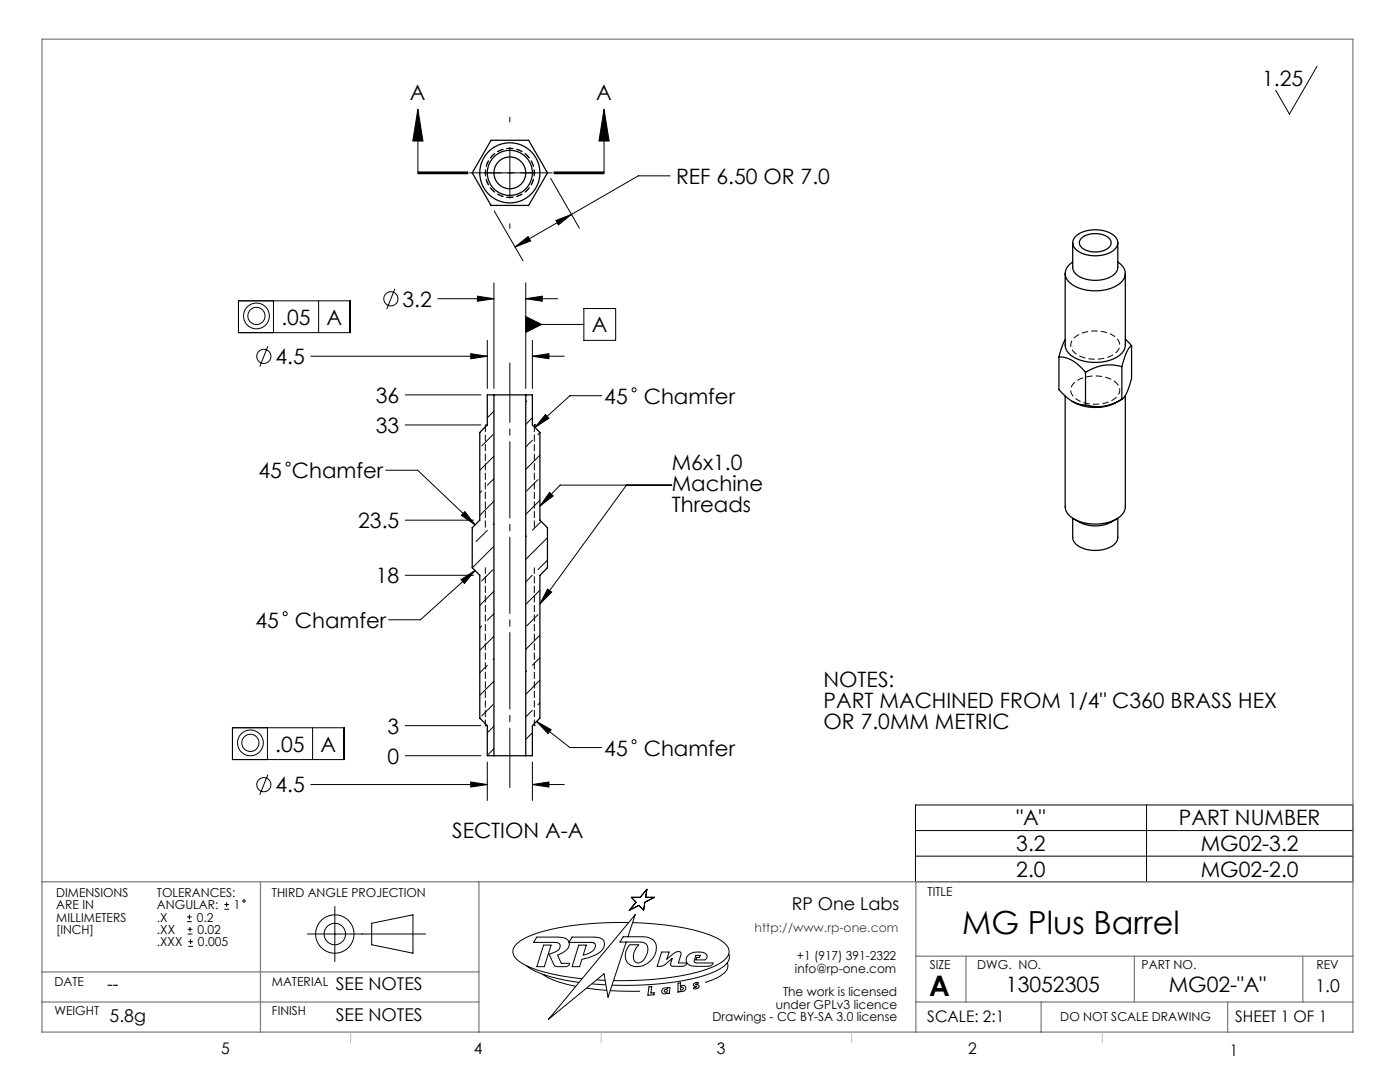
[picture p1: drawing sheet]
<svg xmlns="http://www.w3.org/2000/svg" width="279mm" height="216mm" viewBox="0 0 279 216" stroke-linecap="round" stroke-linejoin="round" font-family="sans-serif">
<g fill="none" stroke="#000" stroke-width=".2">
<path d="M262.8 13.2l-5.5 9.6-2.7-4.8M83.4 21.8l1 6.3h-2zM83.4 21.8v12.7h10M83.4 34.7h10M83.4 34.3h10M96.7 34.5h10.1M101.8 23.4v.9M101.8 29.4v10.2M109.9 35.6l5.7 9.9M110.5 34.3h10.1zM110.5 34.7h10.1M120.6 21.8l1 6.3h-2.1z"/>
<path d="M120.6 21.8v12.7h-10.1M133.7 35.1h-6.3l-13.4 7.7M78.8 57.6l-1.6 4M87.4 59.6h11.2M95.3 59.1l3.3 .5-3.3 .5zM98.6 56.4v21.1M98.6 42.1l5.8 9.9M101.8 44.7v.9M102.8 49.3l2.6-2.1 .5 .9zM104.9 59.6l3.3-.5v1zM104.9 56.4v21.1M104.9 59.6h6.4"/>
<path d="M110.9 44l3.1-1.2-2.6 2.1zM114 42.8l-11.2 6.5M47.6 60h22.3v6.4h-22.3zM53.5 69.1l-1.7 4M54.6 60v6.4M62 71.1h35.3M63.6 60v6.4M80.9 78.8h15.1M93.9 70.6l3.4 .5-3.4 .5zM97.3 67.9v9.6M97.3 78.9h.1M104.9 63.2l3.2 1.5-3.2 1.6z"/>
<path d="M104.9 64.7h11.6M105.1 80l-.2 .2M106.3 71.1l3.3-.5v1zM106.3 78.9h-.1M106.3 67.9v9.6M106.3 71.1h6.3M116.5 61.6h6.4v6.3h-6.4zM120.1 79h-6.4l-6.9 6.3M77 93.8h6.4l11.4 10.9M80.9 84.8h15.1M96.1 98l-.3 .3M98.4 86.7l-2.3 2.3"/>
<path d="M98.6 91l-2.8 2.9M98.6 95.5l-1.3 1.3M98.6 82l-1.3 1.4M106.2 87.9l-1.3 1.3M106.3 83.4l-1.4 1.3M107.4 95.7l-2.3 2.3M107.8 90.8l-2.9 2.9M107.8 99.8l-2.9 2.8M107.8 86.3l-.4 .4M108.9 82.7l.6 .8-2.7 1.8zM109.7 98.3l.7 .7-2.6 2zM125 96.8l-17.2 23.7"/>
<path d="M134.1 96.8h-22.3l-4 4.2M80.9 114.8h13.6M80.9 103.8h13.6M92 115.7l2.8-1.9-2.1 2.6zM92.8 102.1l2 2.6-2.7-1.9zM94.8 113.8l-10.9 9.9h-6.3M97.3 105.8l-2.3 2.3M98.4 113.7l-2.3 2.2M98.6 100l-2.8 2.8M98.6 109l-4.3 4.3M98.6 118l-2.8 2.8M98.6 104.5l-.2 .2"/>
<path d="M105.1 106.9l-.2 .2M106.2 114.8l-1.3 1.3M107.8 117.8l-2.9 2.8M108 104l-1.8 1.8M109.3 107.3l-4.4 4.3M109.3 111.8l-1.9 1.9M109.3 117.5l.8 .6-2.3 2.4zM96.1 124.9l-.3 .4M97.3 132.8l-1.5 1.5M98.6 126.9l-2.8 2.9M98.6 135.9l-2.8 2.9M98.6 122.5l-1.3 1.3"/>
<path d="M98.6 131.4l-.2 .2M105.1 133.9l-.2 .2M107.4 122.7l-2.3 2.2M107.8 126.8l-2.9 2.8M107.8 135.7l-2.9 2.9M107.8 131.2l-1.6 1.6M46.4 145.2h22.3v6.4h-22.3zM53.4 145.2v6.4M53.5 154.6l-1.7 4M62 156.5h35.3M62.4 145.2v6.4M80.9 150.8h15.1"/>
<path d="M80.9 144.8h15.1M93.9 156l3.4 .5-3.4 .6zM97.3 152.1v7.6M98.4 140.6l-2.3 2.3M98.6 144.9l-1.3 1.3M98.6 149.4l-1.3 1.3M106.2 141.7l-1.3 1.3M106.3 156.5l3.3-.5v1.1zM106.3 146.2l-1.4 1.3M106.3 150.7l-.1 .1M106.3 152.1v7.6M106.3 156.5h6.3"/>
<path d="M107.1 144l2.9 1.6-.6 .8zM107.1 144l6.6 5.2h6.4M107.8 140.2l-.4 .4M126 179.1h1.8l1.3-1.6-.3 1.6h1.8l-1.9 .9-.3 1.6-.9-.9-1.9 .9 1.3-1.6zM182.7 160.6h87.3v15.3h-87.3zM182.7 165.7h87.3M182.7 170.8h87.3M228.8 160.6v15.3M37.3 183.9h1M37.3 183h1M37.5 186.4h.9M37.5 185.4h.9"/>
<path d="M37.6 188.8h.9M37.6 187.9h.9M37.8 182.5v.9M37.9 185v.9M38 187.4v1M44.8 181.4h.9M44.8 180.5h.9M45.2 180v1M61.3 186.4h23.7M66.8 180.9v11M74.2 184.2l8.2-1.7v7.7l-8.2-1.7zM105 192.7a19.7 19.7 0 0 0 8.8 3.1l1.8 .2"/>
<path d="M108.2 194.4a16.2 16.2 0 0 0 6.7 2.4M108.5 188.6h1.5l-1.4 4.3h-1.5zM113.6 188a1.96 1.96 0 0 0-2.2-1h-4.3l-.6 1h4.3a.85 .85 0 0 1 1 .8 1.73 1.73 0 0 1-1.5 1.3l-.7 .3 .8 1.8a.79 .79 0 0 0 .8 .7h1.6a.8 .8 0 0 0 .9-.7h-1.7l-.7-1.6a3 3 0 0 0 2.3-2.2v-.4M114.2 187h4.3a1.69 1.69 0 0 1 2.2 1.4 2.64 2.64 0 0 1-1.8 2.1l-1.4 .6-1.4 .3-.4 1.5h-1.5l1.3-4.3h1.5l-.6 2a2.88 2.88 0 0 0 2.4-1.9 .76 .76 0 0 0-1-.7h-4.3zM117 197.2l4.1 .4M118.1 196.3l2.8 .2M119 195.5l1.8 .1M121.8 197.7l5.9 .1M124.4 186.9h3.8a2.34 2.34 0 0 1 2.8 2.2 3.9 3.9 0 0 1-5 3.6 2.38 2.38 0 0 1-.7-3.8l.3-.4h1.9a2.85 2.85 0 0 0-.9 3.2 1.29 1.29 0 0 0 2.2-.6 2.26 2.26 0 0 0 .1-2.8l-.5-.3h-.5h-4.2zM125.3 186.9l1.5-4.4-17.3 20.9 11-9.1 .8 4.7 3.7-11M125.5 184.1a55.8 55.8 0 0 0-19.4 2.5 6 6 0 0 0-3.7 2.8 2.59 2.59 0 0 0 1.7 2.8 31.2 31.2 0 0 0 12.1 3.1M126.2 184.1a45.9 45.9 0 0 1 16.5 2.9 3.9 3.9 0 0 1 2.8 2.9 3.9 3.9 0 0 1-2.7 2.8 44.4 44.4 0 0 1-16.4 2.9l-4 .1"/>
<path d="M129.5 196.9h.6l-.2 1.2h.7l-.1 .4-1.2 .1zM132 190h1.5l-.4 1.4 1.9-1.5h.5l.3 .1 .1 .5-.5 1.6h1.7a1.06 1.06 0 0 1-1 .7l-2.2-.1-.1-.4 .4-1.1-2 1.6h-1.1zM132.2 197.4l.5-.3 .5 .2v-.2l.5-.1-.1 1.2-.5 .1v-.2a.59 .59 0 0 1-.8 .1 .59 .59 0 0 1-.1-.8zM135.3 196.2l.5-.1v.8a.63 .63 0 0 1 1.1 0 .63 .63 0 0 1-.6 .9l-.5-.1v.2l-.5 .1zM136.4 197.2a.3 .3 0 0 0-.4-.3 .3 .3 0 0 0-.2 .4 .3 .3 0 0 0 .4 .2l.2-.3M137.1 190.8a3.2 3.2 0 0 1 3.9-.4l.1 .4-.1 .4-.3 .3h-1.8l.1-.4h.6l.2-.5h-.9l-.3 1.4 .5 .1h3.2a1.02 1.02 0 0 1-1 .7l-3.2-.1a1.2 1.2 0 0 1-1-1.9zM138.5 196.3l.4-.2h.5l-.1 .2h-.3l-.1 .2a.43 .43 0 0 1 .4 .1 .43 .43 0 0 1 .1 .5l-.4 .2h-.6l.1-.3h.4l.2-.1-.1-.1a.4 .4 0 0 1-.5-.1 .4 .4 0 0 1 0-.4zM145.1 192.1a1.58 1.58 0 0 1-.5 2 10.2 10.2 0 0 1-3.9 1.9M145.4 190.3a2.32 2.32 0 0 1-1.4 2.8 28.8 28.8 0 0 1-11.7 3.1 73.7 73.7 0 0 1-10.2 .4"/>
<circle cx="78" cy="59.6" r="1.41"/>
<circle cx="51.2" cy="63" r="1.71"/>
<circle cx="51.2" cy="63" r="2.57"/>
<circle cx="52.7" cy="71.1" r="1.41"/>
<circle cx="126.5" cy="77.8" r=".4"/>
<circle cx="57.5" cy="92.6" r=".4"/>
<circle cx="56.9" cy="122.5" r=".4"/>
<circle cx="50" cy="148.2" r="1.71"/>
<circle cx="50" cy="148.2" r="2.57"/>
<circle cx="52.7" cy="156.6" r="1.41"/>
<circle cx="126.5" cy="148" r=".4"/>
<circle cx="48.7" cy="179.8" r=".24"/>
<circle cx="66.8" cy="186.4" r="2.14"/>
<circle cx="66.8" cy="186.4" r="3.8"/>
<circle cx="132.8" cy="197.7" r=".32"/>
</g>
<path d="M101.8 39.4a4.9 4.9 0 0 1-4.3-7.3 4.9 4.9 0 0 1 8.4-.2 4.9 4.9 0 0 1-3.8 7.5h-.3M101.8 29.6a4.9 4.9 0 0 0-4.3 7.2 4.9 4.9 0 0 0 8.4 .3 4.9 4.9 0 0 0-3.8-7.5h-.3" fill="none" stroke="#000" stroke-width=".2" stroke-dasharray="1.3 .6" stroke-dashoffset=".5" stroke-linecap="butt"/>
<path d="M215.1 79.8a2.13 2.13 0 0 1-1.4-2 2.13 2.13 0 0 1 1.5-2 7.1 7.1 0 0 1 7.8 .8 2.07 2.07 0 0 1-1.1 3.3 7.7 7.7 0 0 1-6.8-.1M222 66.9a7.2 7.2 0 0 0-7.7 .6 2.03 2.03 0 0 0 .8 3.4 7.2 7.2 0 0 0 7.8-.7 2.03 2.03 0 0 0-.9-3.3" fill="none" stroke="#000" stroke-width=".2" stroke-dasharray="1.3 .6" stroke-dashoffset=".7" stroke-linecap="butt"/>
<path d="M83.4 34.5h37.2" fill="none" stroke="#000" stroke-width=".2" stroke-dasharray="6.3 1.3 1.3 1.3" stroke-dashoffset="-.2"/>
<path d="M101.8 72.4v84.7" fill="none" stroke="#000" stroke-width=".2" stroke-dasharray="15.2 1.3 1.3 1.3" stroke-dashoffset="3.4"/>
<g fill="none" stroke="#808080" stroke-width=".25">
<path d="M8.4 7.8h261.6v198.1h-261.6zM8.4 175.9h261.6M52 175.9v30M95.6 175.9v30M182.8 175.9v30M8.4 199.9h87.2M8.4 193.9h87.2M182.8 199.9h87.2M182.8 190.8h87.2M192.8 190.8v9.1M207.8 199.9v6M226.4 190.8v9.1"/>
<path d="M245 199.9v6M260 190.8v9.1"/>
</g>
<path d="M70 205.9v2.2M120 205.9v2.2M170 205.9v2.2M220 205.9v2.2" fill="none" stroke="#c0c0c0" stroke-width=".2"/>
<path d="M96.9 84.8h.1M106.6 84.8h.1M96.9 144.8h.1M106.6 144.8h.1" fill="none" stroke="#000" stroke-width=".2" stroke-dasharray="1.3 .6"/>
<path d="M96.9 113.3v31.5M106.6 113.3v31.5" fill="none" stroke="#000" stroke-width=".2" stroke-dasharray="1.3 .6" stroke-dashoffset=".1"/>
<path d="M96.9 105.3v-20.5M106.6 105.3v-20.5" fill="none" stroke="#000" stroke-width=".2" stroke-dasharray="1.3 .6" stroke-dashoffset="-.1"/>
<g fill="#000">
<path d="M104.9 63.2l3.2 1.5-3.2 1.6z"/>
<path d="M83.4 21.8l1 6.3h-2zM120.6 21.8l1 6.3h-2.1z"/>
<path d="M102.8 49.3l2.6-2.1 .5 .9zM110.9 44l3.1-1.2-2.6 2.1zM93.9 156l3.4 .5-3.4 .6zM106.3 156.5l3.3-.5v1.1zM93.9 70.6l3.4 .5-3.4 .5zM106.3 71.1l3.3-.5v1zM95.3 59.1l3.3 .5-3.3 .5zM104.9 59.6l3.3-.5v1z"/>
<path d="M108.9 82.7l.6 .8-2.7 1.8zM107.1 144l2.9 1.6-.6 .8zM92 115.7l2.8-1.9-2.1 2.6zM92.8 102.1l2 2.6-2.7-1.9zM109.7 98.3l.7 .7-2.6 2zM109.3 117.5l.8 .6-2.3 2.4z"/>
</g>
<g fill="none" stroke="#000" stroke-width=".25">
<path d="M98 28h7.5l2.1 3.6 1.7 2.9-3.8 6.5h-7.5l-2.1-3.7-1.7-2.8zM212.6 54.6v14.3a3.8 3.8 0 0 0 3.2 3 8.8 8.8 0 0 0 7.9-1.2l.7-.9 .2-.9v-14.3M214.1 48.4v4.9a3.3 3.3 0 0 0 3.2 2.5 5.8 5.8 0 0 0 5.5-1.6l.3-.8v-5M214.1 52.3a2.5 2.5 0 0 0-1.5 2.2 2.5 2.5 0 0 0 1.5 2.3 8.9 8.9 0 0 0 9.6-.4 2.43 2.43 0 0 0-.6-4.1M214.8 47a6.5 6.5 0 0 1 7.7 .2 1.87 1.87 0 0 1-.7 3.1 6.7 6.7 0 0 1-7.1-.6 1.72 1.72 0 0 1 .1-2.7zM215.8 47.5a4.5 4.5 0 0 1 5.7 .2 1.37 1.37 0 0 1-.8 2.1 4.5 4.5 0 0 1-5.1-.7l-.2-.4v-.5zM98.6 78.8h6.3M98.6 78.8h-1.3v6l-1.5 1.5v17.5l-1.6 1.5v8l1.6 1.5v28.5l1.5 1.5v6h1.3M98.6 78.8v72M104.9 78.8h1.4v6l1.5 1.5v17.5l1.5 1.5v8l-1.5 1.5v28.5l-1.5 1.5v6h-1.4M104.9 78.8v72M211.3 71.2a6.8 6.8 0 0 1 5.3 3.1"/>
<path d="M211.3 71.2v6.5a6.9 6.9 0 0 0 5.3 3.1M212.6 67.8l-.6 1.4-.7 2M216.6 74.3v6.5M223.9 73.2a8.7 8.7 0 0 0-7.3 1.1M223.9 79.7a8.7 8.7 0 0 1-7.3 1.1M223.9 73.2v6.5M223.9 79.7a9.4 9.4 0 0 1-9.9 .4M224.6 67.7l1.2 1.3M224.6 78.9v22.2a3.9 3.9 0 0 1-3.4 3.1 8.7 8.7 0 0 1-7.8-1.3l-.6-.9-.2-.9v-22.1M225.8 69a4.8 4.8 0 0 0-1.5 2.8l-.4 1.4M225.8 69v6.5a8.9 8.9 0 0 1-1.7 4l-.2 .2M214.1 103.4v3.8a3.3 3.3 0 0 0 3.2 2.5 5.8 5.8 0 0 0 5.5-1.6l.3-.8v-3.9"/>
<path d="M214.3 103.6a7.2 7.2 0 0 0 7.1 .8l1.4-.8M98.6 150.8h6.3"/>
<circle cx="101.8" cy="34.5" r="4.5"/>
<circle cx="101.8" cy="34.5" r="6"/>
<circle cx="101.8" cy="34.5" r="3.2"/>
</g>
<text font-size="6.3" x="192" y="186.4">MG Plus Barrel</text>
<text font-size="5.6" x="185.4" y="198.7">A</text>
<g font-size="4.2">
<text x="251.9" y="17.1">1.25</text>
<text x="81.8" y="20">A</text>
<text x="119" y="20">A</text>
<text x="134.9" y="36.7">REF 6.50 OR 7.0</text>
<text x="56.2" y="64.8">.05</text>
<text x="65.2" y="64.8">A</text>
<text x="80.3" y="61.2">3.2</text>
<text x="118.1" y="66.3">A</text>
<text x="55" y="72.7">4.5</text>
<text x="75" y="80.4">36</text>
<text x="120.6" y="80.6">45</text>
<text x="128.5" y="80.6">Chamfer</text>
<text x="75" y="86.4">33</text>
<text x="51.6" y="95.4">45 Chamfer</text>
<text x="134.1" y="93.8">M6x1.0</text>
<text x="134.1" y="98">Machine</text>
<text x="71.5" y="105.4">23.5</text>
<text x="134.1" y="102.1">Threads</text>
<text x="75" y="116.4">18</text>
<text x="51" y="125.3">45</text>
<text x="58.9" y="125.3">Chamfer</text>
<text x="164.3" y="137">NOTES:</text>
<text x="164.3" y="141.2">PART MACHINED FROM 1/4&quot; C360 BRASS HEX</text>
<text x="54.9" y="150">.05</text>
<text x="64" y="150">A</text>
<text x="77.4" y="146.4">3</text>
<text x="164.3" y="145.4">OR 7.0MM METRIC</text>
<text x="77.4" y="152.4">0</text>
<text x="120.6" y="150.8">45</text>
<text x="128.5" y="150.8">Chamfer</text>
<text x="55" y="158.1">4.5</text>
<text x="90.2" y="167.3">SECTION A-A</text>
<text x="202.9" y="164.7">&quot;A&quot;</text>
<text x="235.3" y="164.7">PART NUMBER</text>
<text x="202.8" y="169.8">3.2</text>
<text x="239.6" y="169.8">MG02-3.2</text>
<text x="202.8" y="174.9">2.0</text>
<text x="239.6" y="174.9">MG02-2.0</text>
<text x="200.8" y="198">13052305</text>
<text x="233.2" y="198">MG02-&quot;A&quot;</text>
</g>
<g font-size="3.5">
<text x="158" y="181.5">RP One Labs</text>
<text x="21.4" y="197.6">--</text>
<text x="67" y="197.6">SEE NOTES</text>
<text x="262.5" y="198">1.0</text>
<text x="21.9" y="203.8">5.8g</text>
<text x="67" y="203.7">SEE NOTES</text>
</g>
<g font-size="3.2">
<text x="185.1" y="204">SCALE: 2:1</text>
<text x="246.5" y="204">SHEET 1 OF 1</text>
<text x="44.2" y="210.4">5</text>
<text x="94.6" y="210.3">4</text>
<text x="143.1" y="210.4">3</text>
<text x="193.2" y="210.3">2</text>
<text x="245.4" y="210.6">1</text>
</g>
<g font-size="2.5">
<text x="11.2" y="179">DIMENSIONS</text>
<text x="31.3" y="179">TOLERANCES:</text>
<text x="54.3" y="179">THIRD ANGLE PROJECTION</text>
<text x="185.1" y="178.9">TITLE</text>
<text x="11.2" y="181.4">ARE IN</text>
<text x="11.2" y="183.9">MILLIMETERS</text>
<text x="31.3" y="183.9">.X</text>
<text x="31.3" y="181.4">ANGULAR:</text>
<text x="39.3" y="183.9">0.2</text>
<text x="46.7" y="181.4">1</text>
<text x="11.2" y="186.4">[INCH]</text>
<text x="31.3" y="186.4">.XX</text>
<text x="31.3" y="188.8">.XXX</text>
<text x="39.4" y="186.4">0.02</text>
<text x="39.5" y="188.8">0.005</text>
<text x="159" y="191.6">+1 (917) 391-2322</text>
<text x="10.9" y="196.7">DATE</text>
<text x="54.3" y="196.7">MATERIAL</text>
<text x="158.6" y="194.1">info@rp-one.com</text>
<text x="185.5" y="193.4">SIZE</text>
<text x="195" y="193.3">DWG. NO.</text>
<text x="227.8" y="193.4">PART NO.</text>
<text x="262.7" y="193.3">REV</text>
<text x="10.9" y="202.6">WEIGHT</text>
<text x="54.3" y="202.6">FINISH</text>
<text x="142.2" y="203.7">Drawings - CC BY-SA 3.0 license</text>
<text x="154.8" y="201.3">under GPLv3 licence</text>
<text x="156.3" y="198.8">The work is licensed</text>
<text x="211.6" y="203.7">DO NOT SCALE DRAWING</text>
</g>
<text font-size="2.5" fill="#00f" x="150.6" y="186">http://www.rp-one.com</text>
</svg>
